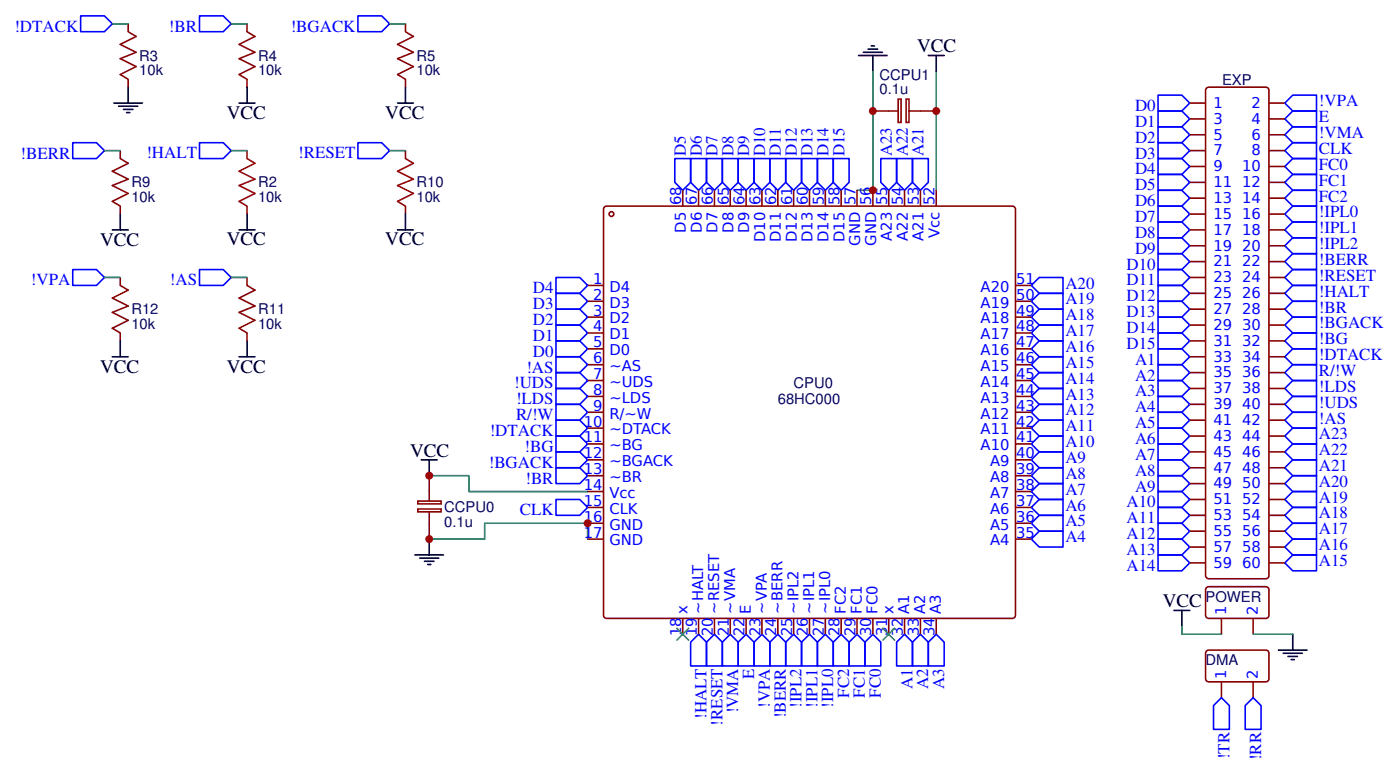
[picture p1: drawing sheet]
<svg xmlns="http://www.w3.org/2000/svg" width="234mm" height="129mm" viewBox="0 0 234 129" stroke-linecap="round" stroke-linejoin="round" font-family="sans-serif">
<g fill="none" stroke="#00f" stroke-width=".26">
<path d="M13.5 2.6h3.9l1.4 1.4-1.4 1.3h-3.9zM33.3 2.6h4l1.3 1.4-1.3 1.3h-4zM59.8 2.6h3.9l1.4 1.4-1.4 1.3h-3.9zM193.4 15.9h4l1.3 1.3-1.3 1.3h-4zM193.4 18.5h4l1.3 1.3-1.3 1.4h-4zM214.6 19.8l1.3-1.3h3.9v2.7h-3.9zM214.6 17.2l1.3-1.3h3.9v2.6h-3.9zM12.1 23.8h4l1.3 1.3-1.3 1.4h-4zM112.7 26.5h2.6v3.9l-1.3 1.3-1.3-1.3zM115.3 26.5h2.7v3.9l-1.3 1.3-1.4-1.3zM118 26.5h2.6v3.9l-1.3 1.3-1.3-1.3zM120.6 26.5h2.7v3.9l-1.4 1.3-1.3-1.3z"/>
<path d="M123.3 26.5h2.6v3.9l-1.3 1.3-1.3-1.3zM125.9 26.5h2.7v3.9l-1.4 1.3-1.3-1.3zM128.6 26.5h2.6v3.9l-1.3 1.3-1.3-1.3zM131.2 26.5h2.7v3.9l-1.4 1.3-1.3-1.3zM133.9 26.5h2.6v3.9l-1.3 1.3-1.3-1.3zM136.5 26.5h2.6v3.9l-1.3 1.3-1.3-1.3zM139.1 26.5h2.7v3.9l-1.3 1.3-1.4-1.3zM147.1 26.5h2.6v3.9l-1.3 1.3-1.3-1.3zM149.7 26.5h2.7v3.9l-1.3 1.3-1.4-1.3zM152.4 26.5h2.6v3.9l-1.3 1.3-1.3-1.3zM193.4 21.2h4l1.3 1.3-1.3 1.3h-4zM193.4 23.8h4l1.3 1.3-1.3 1.4h-4z"/>
<path d="M193.4 26.5h4l1.3 1.3-1.3 1.3h-4zM193.4 29.1h4l1.3 1.3-1.3 1.3h-4zM193.4 31.7h4l1.3 1.4-1.3 1.3h-4zM193.4 34.4h4l1.3 1.3-1.3 1.3h-4zM193.4 37h4l1.3 1.4-1.3 1.3h-4zM193.4 39.7h4l1.3 1.3-1.3 1.3h-4zM214.6 38.4l1.3-1.4h3.9v2.7h-3.9zM214.6 35.7l1.3-1.3h3.9v2.6h-3.9zM214.6 33.1l1.3-1.4h3.9v2.7h-3.9zM214.6 30.4l1.3-1.3h3.9v2.6h-3.9zM214.6 27.8l1.3-1.3h3.9v2.6h-3.9zM214.6 25.1l1.3-1.3h3.9v2.7h-3.9z"/>
<path d="M214.6 22.5l1.3-1.3h3.9v2.6h-3.9zM12.1 45h4l1.3 1.3-1.3 1.3h-4zM92.8 56.9h4l1.3 1.3-1.3 1.3h-4zM92.8 54.2h4l1.3 1.4-1.3 1.3h-4zM92.8 51.6h4l1.3 1.3-1.3 1.3h-4zM92.8 48.9h4l1.3 1.4-1.3 1.3h-4zM92.8 46.3h4l1.3 1.3-1.3 1.3h-4zM92.8 59.5h4l1.3 1.4-1.3 1.3h-4zM172.2 52.9l1.3-1.3h4v2.6h-4zM173.5 54.2h4v2.7h-4l-1.3-1.3zM173.5 56.9h4v2.6h-4l-1.3-1.3zM173.5 46.3h4v2.6h-4l-1.3-1.3z"/>
<path d="M173.5 48.9h4v2.7h-4l-1.3-1.3zM193.4 58.2h4l1.3 1.3-1.3 1.4h-4zM193.4 42.3h4l1.3 1.4-1.3 1.3h-4zM193.4 45h4l1.3 1.3-1.3 1.3h-4zM193.4 47.6h4l1.3 1.3-1.3 1.4h-4zM193.4 50.3h4l1.3 1.3-1.3 1.3h-4zM193.4 52.9h4l1.3 1.3-1.3 1.4h-4zM193.4 55.6h4l1.3 1.3-1.3 1.3h-4zM214.6 59.5l1.3-1.3h3.9v2.7h-3.9zM214.6 56.9l1.3-1.3h3.9v2.6h-3.9zM214.6 54.2l1.3-1.3h3.9v2.7h-3.9zM214.6 51.6l1.3-1.3h3.9v2.6h-3.9z"/>
<path d="M214.6 48.9l1.3-1.3h3.9v2.7h-3.9zM214.6 46.3l1.3-1.3h3.9v2.6h-3.9zM214.6 43.7l1.3-1.4h3.9v2.7h-3.9zM214.6 41l1.3-1.3h3.9v2.6h-3.9zM92.8 62.2h4l1.3 1.3-1.3 1.3h-4zM92.8 64.8h4l1.3 1.3-1.3 1.4h-4zM92.8 67.5h4l1.3 1.3-1.3 1.3h-4zM92.8 70.1h4l1.3 1.3-1.3 1.4h-4zM92.8 72.8h4l1.3 1.3-1.3 1.3h-4zM92.8 75.4h4l1.3 1.3-1.3 1.4h-4zM92.8 78.1h4l1.3 1.3-1.3 1.3h-4zM172.2 76.7l1.3-1.3h4v2.7h-4z"/>
<path d="M172.2 79.4l1.3-1.3h4v2.6h-4zM172.2 60.9l1.3-1.4h4v2.7h-4zM172.2 68.8l1.3-1.3h4v2.6h-4zM173.5 70.1h4v2.7h-4l-1.3-1.4zM173.5 72.8h4v2.6h-4l-1.3-1.3zM173.5 62.2h4v2.6h-4l-1.3-1.3zM173.5 64.8h4v2.7h-4l-1.3-1.4zM193.4 66.1h4l1.3 1.4-1.3 1.3h-4zM193.4 63.5h4l1.3 1.3-1.3 1.3h-4zM193.4 60.9h4l1.3 1.3-1.3 1.3h-4zM193.4 74.1h4l1.3 1.3-1.3 1.3h-4zM193.4 71.4h4l1.3 1.4-1.3 1.3h-4z"/>
<path d="M193.4 68.8h4l1.3 1.3-1.3 1.3h-4zM193.4 76.7h4l1.3 1.4-1.3 1.3h-4zM193.4 79.4h4l1.3 1.3-1.3 1.3h-4zM214.6 78.1l1.3-1.4h3.9v2.7h-3.9zM214.6 72.8l1.3-1.4h3.9v2.7h-3.9zM214.6 75.4l1.3-1.3h3.9v2.6h-3.9zM214.6 70.1l1.3-1.3h3.9v2.6h-3.9zM214.6 62.2l1.3-1.3h3.9v2.6h-3.9zM214.6 67.5l1.3-1.4h3.9v2.7h-3.9zM214.6 64.8l1.3-1.3h3.9v2.6h-3.9zM92.8 83.3h4l1.3 1.4-1.3 1.3h-4zM172.2 84.7l1.3-1.4h4v2.7h-4z"/>
<path d="M172.2 87.3l1.3-1.3h4v2.6h-4zM172.2 90l1.3-1.4h4v2.7h-4zM173.5 80.7h4v2.6h-4l-1.3-1.3zM193.4 87.3h4l1.3 1.3-1.3 1.4h-4zM193.4 92.6h4l1.3 1.3-1.3 1.3h-4zM193.4 84.7h4l1.3 1.3-1.3 1.3h-4zM193.4 82h4l1.3 1.3-1.3 1.4h-4zM193.4 90h4l1.3 1.3-1.3 1.3h-4zM214.6 86l1.3-1.3h3.9v2.6h-3.9zM214.6 88.6l1.3-1.3h3.9v2.7h-3.9zM214.6 91.3l1.3-1.3h3.9v2.6h-3.9zM214.6 93.9l1.3-1.3h3.9v2.6h-3.9z"/>
<path d="M214.6 80.7l1.3-1.3h3.9v2.6h-3.9zM214.6 83.3l1.3-1.3h3.9v2.7h-3.9zM116.7 105.8l1.3 1.4v3.9h-2.7v-3.9zM119.3 105.8l1.3 1.4v3.9h-2.6v-3.9zM121.9 105.8l1.4 1.4v3.9h-2.7v-3.9zM124.6 105.8l1.3 1.4v3.9h-2.6v-3.9zM127.2 105.8l1.4 1.4v3.9h-2.7v-3.9zM128.6 107.2l1.3-1.4 1.3 1.4v3.9h-2.6zM132.5 105.8l1.4 1.4v3.9h-2.7v-3.9zM135.2 105.8l1.3 1.4v3.9h-2.6v-3.9zM136.5 107.2l1.3-1.4 1.3 1.4v3.9h-2.6zM140.5 105.8l1.3 1.4v3.9h-2.7v-3.9z"/>
<path d="M143.1 105.8l1.3 1.4v3.9h-2.6v-3.9zM144.4 107.2l1.4-1.4 1.3 1.4v3.9h-2.7zM151.1 105.8l1.3 1.4v3.9h-2.7v-3.9zM152.4 107.2l1.3-1.4 1.3 1.4v3.9h-2.6zM156.3 105.8l1.4 1.4v3.9h-2.7v-3.9z"/>
</g>
<g fill="none" stroke="#000" stroke-width=".26">
<path d="M19 17.2h4.8M19.8 17.7h3.2M20.6 18.3h1.6M21.1 18.8h.6M21.4 14.6v2.6M39.9 17.2h2.7M41.2 14.6v2.6M66.4 17.2h2.6M67.7 14.6v2.6M143.4 9.3h4.7M144.2 8.7h3.1M145 8.2h1.6"/>
<path d="M145.5 7.7h.5M145.8 9.3v2.6M155 9.3h2.7M156.3 9.3v2.6M18.8 38.4h2.6M20.1 35.7v2.7M18.8 59.5h2.6M20.1 56.9v2.6M70.4 76.7h2.6M71.7 76.7v2.7M69.3 92.6h4.8M70.1 93.1h3.2"/>
<path d="M70.9 93.7h1.6M71.4 94.2h.5M71.7 90v2.6M196 101.9h2.7M197.4 101.9v2.6M213.5 108.5h4.8M214.3 109h3.2M215.1 109.5h1.6M215.6 110.1h.5M215.9 105.8v2.7"/>
</g>
<g fill="none" stroke="#800" stroke-width=".26">
<path d="M21.4 4v1.3l1.3 .8-2.6 1.3 2.6 1.3-2.6 1.1 2.6 1.3-2.6 1.3 1.3 .8v1.4M41.2 4v1.3l1.4 .8-2.7 1.3 2.7 1.3-2.7 1.1 2.7 1.3-2.7 1.3 1.3 .8v1.4M67.7 4v1.3l1.3 .8-2.6 1.3 2.6 1.3-2.6 1.1 2.6 1.3-2.6 1.3 1.3 .8v1.4M145.8 18.5h4.2M150 16.5h.5v3.9h-.5zM151.3 16.5h.5v3.9h-.5zM151.8 18.5h4.5M198.7 17.2h2.6M198.7 19.8h2.6M201.6 14.6h9.8l.4 .2 .1 .3v80.9l-.1 .3-.4 .3h-9.5l-.3-.1-.3-.5v-80.9zM211.9 17.2h2.7M211.9 19.8h2.7"/>
<path d="M20.1 25.1v1.4l1.3 .8-2.6 1.3 2.6 1.3-2.6 1.1 2.6 1.3-2.6 1.3 1.3 .8v1.3M101 34.5l68-.1 .5 .3 .1 68-.3 .4-68 .1-.4-.3-.1-68zM198.7 22.5h2.6M198.7 25.1h2.6M198.7 27.8h2.6M198.7 30.4h2.6M198.7 33.1h2.6M198.7 35.7h2.6M198.7 38.4h2.6M211.9 22.5h2.7M211.9 25.1h2.7M211.9 27.8h2.7"/>
<path d="M211.9 30.4h2.7M211.9 33.1h2.7M211.9 35.7h2.7M211.9 38.4h2.7M20.1 46.3v1.3l1.3 .8-2.6 1.3 2.6 1.4-2.6 1 2.6 1.3-2.6 1.4 1.3 .8v1.3M198.7 41h2.6M198.7 43.7h2.6M198.7 46.3h2.6M198.7 48.9h2.6M198.7 51.6h2.6M198.7 54.2h2.6M198.7 56.9h2.6"/>
<path d="M198.7 59.5h2.6M211.9 41h2.7M211.9 43.7h2.7M211.9 46.3h2.7M211.9 48.9h2.7M211.9 51.6h2.7M211.9 54.2h2.7M211.9 56.9h2.7M211.9 59.5h2.7M71.7 79.4v4.2M198.7 62.2h2.6M198.7 64.8h2.6"/>
<path d="M198.7 67.5h2.6M198.7 70.1h2.6M198.7 72.8h2.6M198.7 75.4h2.6M198.7 78.1h2.6M211.9 62.2h2.7M211.9 64.8h2.7M211.9 67.5h2.7M211.9 70.1h2.7M211.9 72.8h2.7M211.9 75.4h2.7M211.9 78.1h2.7"/>
<path d="M69.8 84.9h3.9v.5h-3.9zM69.8 83.6h3.9v.5h-3.9zM71.7 85.5v4.5M198.7 80.7h2.6M198.7 83.3h2.6M198.7 86h2.6M198.7 88.6h2.6M198.7 91.3h2.6M198.7 93.9h2.6M201.6 98h10l.3 .4-.1 4.5-.4 .3-9.8-.1-.3-.4v-4.3zM211.9 80.7h2.7M211.9 83.3h2.7"/>
<path d="M211.9 86h2.7M211.9 88.6h2.7M211.9 91.3h2.7M211.9 93.9h2.7M204 103.2v2.6M209.3 103.2v2.6"/>
</g>
<path d="M18.8 4h2.6M38.6 4h2.6M65.1 4h2.6M145.8 11.9v19.8h-2.7M156.3 11.9v19.8M17.4 25.1h2.7M17.4 46.3h2.7M71.7 79.4h6.6v2.6h19.8M71.7 90h9.2v-2.7h17.2v2.7" fill="none" stroke="#080" stroke-width=".26"/>
<circle cx="102.1" cy="35.7" r=".4" fill="#fff" stroke="#800" stroke-width=".26"/>
<g fill="none" stroke="#800" stroke-width=".26">
<path d="M41.2 25.1v1.4M41.2 34.4v1.3M67.7 25.1v1.4M67.7 34.4v1.3M114 31.7v2.7M116.7 31.7v2.7M119.3 31.7v2.7M121.9 31.7v2.7M124.6 31.7v2.7M127.2 31.7v2.7M129.9 31.7v2.7M132.5 31.7v2.7"/>
<path d="M135.2 31.7v2.7M137.8 31.7v2.7M140.5 31.7v2.7M143.1 31.7v2.7M145.8 31.7v2.7M148.4 31.7v2.7M151.1 31.7v2.7M153.7 31.7v2.7M156.3 31.7v2.7M41.2 46.3v1.3l1.4 .8-2.7 1.3 2.7 1.4-2.7 1 2.7 1.3-2.7 1.4 1.3 .8v1.3M98.1 47.6h2.7M98.1 50.3h2.7"/>
<path d="M98.1 52.9h2.7M98.1 55.6h2.7M98.1 58.2h2.7M169.6 47.6h2.6M169.6 50.3h2.6M169.6 52.9h2.6M169.6 55.6h2.6M169.6 58.2h2.6M98.1 60.9h2.7M98.1 63.5h2.7M98.1 66.1h2.7M98.1 68.8h2.7"/>
<path d="M98.1 71.4h2.7M98.1 74.1h2.7M98.1 76.7h2.7M98.1 79.4h2.7M169.6 60.9h2.6M169.6 63.5h2.6M169.6 66.1h2.6M169.6 68.8h2.6M169.6 71.4h2.6M169.6 74.1h2.6M169.6 76.7h2.6M169.6 79.4h2.6"/>
<path d="M98.1 82h2.7M98.1 84.7h2.7M98.1 87.3h2.7M98.1 90h2.7M169.6 82h2.6M169.6 84.7h2.6M169.6 87.3h2.6M169.6 90h2.6M114 103.2v2.6M116.7 103.2v2.6M119.3 103.2v2.6M121.9 103.2v2.6"/>
<path d="M124.6 103.2v2.6M127.2 103.2v2.6M129.9 103.2v2.6M132.5 103.2v2.6M135.2 103.2v2.6M137.8 103.2v2.6M140.5 103.2v2.6M143.1 103.2v2.6M145.8 103.2v2.6M148.4 103.2v2.6M151.1 103.2v2.6M153.7 103.2v2.6"/>
<path d="M156.3 103.2v2.6M201.6 108.6h10l.3 .4-.1 4.5-.4 .3-9.8-.1-.3-.5v-4.2zM204 113.8v2.6M209.3 113.8v2.6"/>
</g>
<g fill="#000" stroke="#3c3" stroke-width=".26">
<path d="M113 104.8l2.1 2.1zM115.1 104.8l-2.1 2.1z"/>
<path d="M147.3 104.8l2.2 2.1zM147.3 106.9l2.2-2.1z"/>
</g>
<path d="M33.3 23.8h4l1.3 1.3-1.3 1.4h-4zM59.8 23.8h3.9l1.4 1.3-1.4 1.4h-3.9zM33.3 45h4l1.3 1.3-1.3 1.3h-4zM204 116.4l1.3 1.3v4h-2.7v-4zM209.3 116.4l1.3 1.3v4h-2.7v-4z" fill="none" stroke="#00f" stroke-width=".26"/>
<path d="M41.2 26.5l1.4 .8-2.7 1.3 2.7 1.3-2.7 1.1 2.7 1.3-2.7 1.3 1.3 .8M67.7 26.5l1.3 .8-2.6 1.3 2.6 1.3-2.6 1.1 2.6 1.3-2.6 1.3 1.3 .8" fill="none" stroke="#a00000" stroke-width=".26"/>
<path d="M39.9 38.4h2.7M41.2 35.7v2.7M66.4 38.4h2.6M67.7 35.7v2.7M39.9 59.5h2.7M41.2 56.9v2.6" fill="none" stroke="#000" stroke-width=".26"/>
<path d="M38.6 25.1h2.6M65.1 25.1h2.6M38.6 46.3h2.6M197.4 104.5v1.3h6.6M209.3 105.8h6.6" fill="none" stroke="#080" stroke-width=".26"/>
<g fill="#c00">
<circle cx="145.8" cy="18.5" r=".66"/>
<circle cx="98.1" cy="87.3" r=".66"/>
<circle cx="156.3" cy="18.5" r=".66"/>
<circle cx="71.7" cy="90" r=".66"/>
<circle cx="71.7" cy="79.4" r=".66"/>
<circle cx="145.8" cy="31.8" r=".66"/>
</g>
<g font-size="3.2">
<text x="153.2" y="8.7">VCC</text>
<text x="37.9" y="19.9">VCC</text>
<text x="64.3" y="19.9">VCC</text>
<text x="16.7" y="41">VCC</text>
<text x="37.9" y="41">VCC</text>
<text x="64.3" y="41">VCC</text>
<text x="16.7" y="62.2">VCC</text>
<text x="37.9" y="62.2">VCC</text>
<text x="68.5" y="76.2">VCC</text>
<text x="194.2" y="101.3">VCC</text>
</g>
<g font-size="2.8" fill="#00f">
<text x="2.4" y="5.3">!DTACK</text>
<text x="28.2" y="5.3">!BR</text>
<text x="48.5" y="5.3">!BGACK</text>
<text x="220.2" y="17.8">!VPA</text>
<text x="189.5" y="18.5">D0</text>
<text x="189.5" y="21.2">D1</text>
<text x="189.5" y="23.8">D2</text>
<text x="220.2" y="23.1">!VMA</text>
<text x="220.2" y="20.4">E</text>
<text x="3.4" y="26.5">!BERR</text>
<text x="24.4" y="26.4">!HALT</text>
<text x="49.8" y="26.4">!RESET</text>
<text x="114.5" y="26.1" transform="rotate(-90 114.5 26.1)">D5</text>
<text x="117.2" y="26.1" transform="rotate(-90 117.2 26.1)">D6</text>
<text x="119.8" y="26.1" transform="rotate(-90 119.8 26.1)">D7</text>
<text x="122.5" y="26.1" transform="rotate(-90 122.5 26.1)">D8</text>
<text x="125.1" y="26.1" transform="rotate(-90 125.1 26.1)">D9</text>
<text x="127.8" y="26.1" transform="rotate(-90 127.8 26.1)">D10</text>
<text x="130.4" y="26.1" transform="rotate(-90 130.4 26.1)">D11</text>
<text x="133.1" y="26.1" transform="rotate(-90 133.1 26.1)">D12</text>
<text x="135.7" y="26.1" transform="rotate(-90 135.7 26.1)">D13</text>
<text x="138.4" y="26.1" transform="rotate(-90 138.4 26.1)">D14</text>
<text x="141" y="26.1" transform="rotate(-90 141 26.1)">D15</text>
<text x="148.9" y="26.1" transform="rotate(-90 148.9 26.1)">A23</text>
<text x="151.6" y="26.1" transform="rotate(-90 151.6 26.1)">A22</text>
<text x="154.2" y="26.1" transform="rotate(-90 154.2 26.1)">A21</text>
<text x="189.5" y="26.5">D3</text>
<text x="189.5" y="29.1">D4</text>
<text x="220.2" y="28.3">FC0</text>
<text x="220.2" y="25.7">CLK</text>
<text x="189.5" y="31.7">D5</text>
<text x="189.5" y="34.4">D6</text>
<text x="220.2" y="33.6">FC2</text>
<text x="220.2" y="31">FC1</text>
<text x="189.5" y="37">D7</text>
<text x="189.5" y="39.7">D8</text>
<text x="220.2" y="41.6">!IPL2</text>
<text x="220.2" y="38.9">!IPL1</text>
<text x="220.2" y="36.3">!IPL0</text>
<text x="5.2" y="47.6">!VPA</text>
<text x="28.4" y="47.6">!AS</text>
<text x="188.1" y="45">D10</text>
<text x="188.1" y="47.6">D11</text>
<text x="189.5" y="42.3">D9</text>
<text x="220.2" y="46.9">!RESET</text>
<text x="220.2" y="44.2">!BERR</text>
<text x="89" y="51.6">D3</text>
<text x="89" y="48.9">D4</text>
<text x="177.9" y="53.4">A18</text>
<text x="177.9" y="48.2">A20</text>
<text x="177.9" y="50.8">A19</text>
<text x="188.1" y="50.3">D12</text>
<text x="188.1" y="52.9">D13</text>
<text x="220.2" y="52.2">!BR</text>
<text x="220.2" y="49.5">!HALT</text>
<text x="89" y="59.5">D0</text>
<text x="89" y="56.9">D1</text>
<text x="89" y="54.2">D2</text>
<text x="177.9" y="56.1">A17</text>
<text x="177.9" y="58.7">A16</text>
<text x="188.1" y="55.6">D14</text>
<text x="188.1" y="58.2">D15</text>
<text x="220.2" y="57.5">!BG</text>
<text x="220.2" y="54.8">!BGACK</text>
<text x="85.9" y="64.8">!UDS</text>
<text x="87.9" y="62.2">!AS</text>
<text x="177.9" y="61.4">A15</text>
<text x="177.9" y="64">A14</text>
<text x="189.5" y="63.5">A2</text>
<text x="189.5" y="60.9">A1</text>
<text x="220.2" y="62.7">R/!W</text>
<text x="220.2" y="65.4">!LDS</text>
<text x="220.2" y="60.1">!DTACK</text>
<text x="86.2" y="67.5">!LDS</text>
<text x="86.2" y="70.1">R/!W</text>
<text x="177.9" y="72">A11</text>
<text x="177.9" y="66.7">A13</text>
<text x="177.9" y="69.3">A12</text>
<text x="189.5" y="68.8">A4</text>
<text x="189.5" y="66.1">A3</text>
<text x="189.5" y="71.4">A5</text>
<text x="220.2" y="70.7">!AS</text>
<text x="220.2" y="68">!UDS</text>
<text x="81.8" y="72.8">!DTACK</text>
<text x="87.6" y="75.4">!BG</text>
<text x="177.9" y="74.6">A10</text>
<text x="177.9" y="77.3">A9</text>
<text x="189.5" y="76.7">A7</text>
<text x="189.5" y="74.1">A6</text>
<text x="220.2" y="73.3">A23</text>
<text x="220.2" y="75.9">A22</text>
<text x="81.6" y="78.1">!BGACK</text>
<text x="87.7" y="80.7">!BR</text>
<text x="177.9" y="79.9">A8</text>
<text x="177.9" y="82.5">A7</text>
<text x="189.5" y="79.4">A8</text>
<text x="189.5" y="82">A9</text>
<text x="220.2" y="81.2">A20</text>
<text x="220.2" y="83.9">A19</text>
<text x="220.2" y="78.6">A21</text>
<text x="86.8" y="86">CLK</text>
<text x="177.9" y="85.2">A6</text>
<text x="177.9" y="87.8">A5</text>
<text x="188.1" y="90">A12</text>
<text x="188.1" y="87.3">A11</text>
<text x="188.1" y="84.7">A10</text>
<text x="220.2" y="86.5">A18</text>
<text x="220.2" y="89.2">A17</text>
<text x="177.9" y="90.5">A4</text>
<text x="188.1" y="95.2">A14</text>
<text x="188.1" y="92.6">A13</text>
<text x="220.2" y="91.8">A16</text>
<text x="220.2" y="94.5">A15</text>
<text x="125.9" y="113.2" transform="rotate(-90 125.9 113.2)">E</text>
<text x="118" y="120" transform="rotate(-90 118 120)">!HALT</text>
<text x="123.3" y="119.1" transform="rotate(-90 123.3 119.1)">!VMA</text>
<text x="128.6" y="118.1" transform="rotate(-90 128.6 118.1)">!VPA</text>
<text x="131.2" y="119.8" transform="rotate(-90 131.2 119.8)">!BERR</text>
<text x="133.9" y="118.1" transform="rotate(-90 133.9 118.1)">!IPL2</text>
<text x="136.5" y="118.1" transform="rotate(-90 136.5 118.1)">!IPL1</text>
<text x="139.1" y="118.1" transform="rotate(-90 139.1 118.1)">!IPL0</text>
<text x="141.8" y="116.4" transform="rotate(-90 141.8 116.4)">FC2</text>
<text x="144.4" y="116.4" transform="rotate(-90 144.4 116.4)">FC1</text>
<text x="147.1" y="116.4" transform="rotate(-90 147.1 116.4)">FC0</text>
<text x="152.4" y="115" transform="rotate(-90 152.4 115)">A1</text>
<text x="155" y="115" transform="rotate(-90 155 115)">A2</text>
<text x="157.7" y="115" transform="rotate(-90 157.7 115)">A3</text>
<text x="120.6" y="121.1" transform="rotate(-90 120.6 121.1)">!RESET</text>
<text x="205.3" y="126.7" transform="rotate(-90 205.3 126.7)">!TR</text>
<text x="210.6" y="126.8" transform="rotate(-90 210.6 126.8)">!RR</text>
</g>
<g font-size="2.5" fill="#000080">
<text x="23.3" y="10.1">R3</text>
<text x="43.1" y="10.1">R4</text>
<text x="69.6" y="10.1">R5</text>
<text x="23.3" y="12.5">10k</text>
<text x="43.1" y="12.5">10k</text>
<text x="69.6" y="12.5">10k</text>
<text x="146.9" y="15.7">0.1u</text>
<text x="146.9" y="13.4">CCPU1</text>
<text x="204.1" y="14.2">EXP</text>
<text x="21.9" y="33.6">10k</text>
<text x="21.9" y="31.3">R9</text>
<text x="43.1" y="33.7">10k</text>
<text x="43.1" y="31.3">R2</text>
<text x="69.6" y="33.7">10k</text>
<text x="69.6" y="31.3">R10</text>
<text x="21.9" y="52.5">R12</text>
<text x="43.1" y="52.5">R11</text>
<text x="21.9" y="54.8">10k</text>
<text x="43.1" y="54.8">10k</text>
<text x="132.5" y="64.7">CPU0</text>
<text x="129.9" y="67.4">68HC000</text>
<text x="74.2" y="87.9">0.1u</text>
<text x="74.2" y="85.5">CCPU0</text>
<text x="201.3" y="100.4">POWER</text>
<text x="201.3" y="111">DMA</text>
</g>
<g font-size="2.5" fill="#00f">
<text x="202.6" y="18">1</text>
<text x="209" y="18">2</text>
<text x="202.6" y="20.6">3</text>
<text x="202.6" y="23.3">5</text>
<text x="209" y="20.6">4</text>
<text x="209" y="23.3">6</text>
<text x="202.6" y="25.9">7</text>
<text x="202.6" y="28.6">9</text>
<text x="207.4" y="28.6">10</text>
<text x="209" y="25.9">8</text>
<text x="113.7" y="34.3" transform="rotate(-90 113.7 34.3)">68</text>
<text x="116.4" y="34.3" transform="rotate(-90 116.4 34.3)">67</text>
<text x="119" y="34.3" transform="rotate(-90 119 34.3)">66</text>
<text x="121.7" y="34.3" transform="rotate(-90 121.7 34.3)">65</text>
<text x="124.3" y="34.3" transform="rotate(-90 124.3 34.3)">64</text>
<text x="127" y="34.3" transform="rotate(-90 127 34.3)">63</text>
<text x="129.6" y="34.3" transform="rotate(-90 129.6 34.3)">62</text>
<text x="132.3" y="34.3" transform="rotate(-90 132.3 34.3)">61</text>
<text x="134.9" y="34.3" transform="rotate(-90 134.9 34.3)">60</text>
<text x="137.6" y="34.3" transform="rotate(-90 137.6 34.3)">59</text>
<text x="140.2" y="34.3" transform="rotate(-90 140.2 34.3)">58</text>
<text x="142.8" y="34.3" transform="rotate(-90 142.8 34.3)">57</text>
<text x="145.5" y="34.3" transform="rotate(-90 145.5 34.3)">56</text>
<text x="148.1" y="34.3" transform="rotate(-90 148.1 34.3)">55</text>
<text x="150.8" y="34.3" transform="rotate(-90 150.8 34.3)">54</text>
<text x="153.4" y="34.3" transform="rotate(-90 153.4 34.3)">53</text>
<text x="156.1" y="34.3" transform="rotate(-90 156.1 34.3)">52</text>
<text x="202.6" y="31.2">11</text>
<text x="202.6" y="33.9">13</text>
<text x="207.4" y="31.2">12</text>
<text x="207.4" y="33.9">14</text>
<text x="114.5" y="38.8" transform="rotate(-90 114.5 38.8)">D5</text>
<text x="117.2" y="38.8" transform="rotate(-90 117.2 38.8)">D6</text>
<text x="119.8" y="38.8" transform="rotate(-90 119.8 38.8)">D7</text>
<text x="122.5" y="38.8" transform="rotate(-90 122.5 38.8)">D8</text>
<text x="125.1" y="38.8" transform="rotate(-90 125.1 38.8)">D9</text>
<text x="127.8" y="40.4" transform="rotate(-90 127.8 40.4)">D10</text>
<text x="130.4" y="40.4" transform="rotate(-90 130.4 40.4)">D11</text>
<text x="133.1" y="40.4" transform="rotate(-90 133.1 40.4)">D12</text>
<text x="135.7" y="40.4" transform="rotate(-90 135.7 40.4)">D13</text>
<text x="138.4" y="40.4" transform="rotate(-90 138.4 40.4)">D14</text>
<text x="141" y="40.4" transform="rotate(-90 141 40.4)">D15</text>
<text x="143.6" y="41" transform="rotate(-90 143.6 41)">GND</text>
<text x="146.3" y="41" transform="rotate(-90 146.3 41)">GND</text>
<text x="148.9" y="40.2" transform="rotate(-90 148.9 40.2)">A23</text>
<text x="151.6" y="40.2" transform="rotate(-90 151.6 40.2)">A22</text>
<text x="154.2" y="40.2" transform="rotate(-90 154.2 40.2)">A21</text>
<text x="156.9" y="39.8" transform="rotate(-90 156.9 39.8)">Vcc</text>
<text x="202.6" y="36.5">15</text>
<text x="202.6" y="39.2">17</text>
<text x="202.6" y="41.8">19</text>
<text x="207.4" y="36.5">16</text>
<text x="207.4" y="39.2">18</text>
<text x="207.4" y="41.8">20</text>
<text x="99.1" y="47.4">1</text>
<text x="169.7" y="47.4">51</text>
<text x="202.6" y="44.4">21</text>
<text x="202.6" y="47.1">23</text>
<text x="207.4" y="44.4">22</text>
<text x="207.4" y="47.1">24</text>
<text x="99.1" y="50">2</text>
<text x="99.1" y="52.7">3</text>
<text x="101.8" y="48.7">D4</text>
<text x="101.8" y="51.3">D3</text>
<text x="101.8" y="54">D2</text>
<text x="163.8" y="54">A18</text>
<text x="163.8" y="51.3">A19</text>
<text x="163.8" y="48.7">A20</text>
<text x="169.7" y="52.7">49</text>
<text x="169.7" y="50">50</text>
<text x="202.6" y="49.7">25</text>
<text x="202.6" y="52.4">27</text>
<text x="207.4" y="49.7">26</text>
<text x="207.4" y="52.4">28</text>
<text x="99.1" y="55.3">4</text>
<text x="99.1" y="57.9">5</text>
<text x="101.8" y="56.6">D1</text>
<text x="101.8" y="59.3">D0</text>
<text x="163.8" y="59.3">A16</text>
<text x="163.8" y="56.6">A17</text>
<text x="169.7" y="57.9">47</text>
<text x="169.7" y="55.3">48</text>
<text x="202.6" y="55">29</text>
<text x="202.6" y="57.7">31</text>
<text x="207.4" y="55">30</text>
<text x="207.4" y="57.7">32</text>
<text x="99.1" y="60.6">6</text>
<text x="99.1" y="63.2">7</text>
<text x="99.1" y="65.9">8</text>
<text x="101.8" y="61.9">~AS</text>
<text x="101.8" y="64.6">~UDS</text>
<text x="163.8" y="64.6">A14</text>
<text x="163.8" y="61.9">A15</text>
<text x="169.7" y="65.9">44</text>
<text x="169.7" y="63.2">45</text>
<text x="169.7" y="60.6">46</text>
<text x="202.6" y="60.3">33</text>
<text x="202.6" y="63">35</text>
<text x="202.6" y="65.6">37</text>
<text x="207.4" y="60.3">34</text>
<text x="207.4" y="63">36</text>
<text x="207.4" y="65.6">38</text>
<text x="97.5" y="71.2">10</text>
<text x="99.1" y="68.5">9</text>
<text x="101.8" y="67.2">~LDS</text>
<text x="101.8" y="69.8">R/~W</text>
<text x="163.8" y="69.8">A12</text>
<text x="163.8" y="67.2">A13</text>
<text x="169.7" y="71.2">42</text>
<text x="169.7" y="68.5">43</text>
<text x="202.6" y="68.3">39</text>
<text x="202.6" y="70.9">41</text>
<text x="207.4" y="68.3">40</text>
<text x="207.4" y="70.9">42</text>
<text x="97.5" y="73.8">11</text>
<text x="97.5" y="76.5">12</text>
<text x="101.8" y="72.5">~DTACK</text>
<text x="101.8" y="75.1">~BG</text>
<text x="101.8" y="77.8">~BGACK</text>
<text x="163.8" y="75.1">A10</text>
<text x="163.8" y="72.5">A11</text>
<text x="165.3" y="77.8">A9</text>
<text x="169.7" y="76.5">40</text>
<text x="169.7" y="73.8">41</text>
<text x="202.6" y="73.6">43</text>
<text x="202.6" y="76.2">45</text>
<text x="207.4" y="73.6">44</text>
<text x="207.4" y="76.2">46</text>
<text x="97.5" y="79.1">13</text>
<text x="97.5" y="81.8">14</text>
<text x="101.8" y="80.4">~BR</text>
<text x="101.8" y="83.1">Vcc</text>
<text x="165.3" y="83.1">A7</text>
<text x="165.3" y="80.4">A8</text>
<text x="169.7" y="81.8">38</text>
<text x="169.7" y="79.1">39</text>
<text x="202.6" y="78.8">47</text>
<text x="202.6" y="81.5">49</text>
<text x="207.4" y="78.8">48</text>
<text x="207.4" y="81.5">50</text>
<text x="97.5" y="84.4">15</text>
<text x="97.5" y="87">16</text>
<text x="97.5" y="89.7">17</text>
<text x="101.8" y="85.7">CLK</text>
<text x="101.8" y="88.4">GND</text>
<text x="165.3" y="88.4">A5</text>
<text x="165.3" y="85.7">A6</text>
<text x="169.7" y="89.7">35</text>
<text x="169.7" y="87">36</text>
<text x="169.7" y="84.4">37</text>
<text x="202.6" y="84.1">51</text>
<text x="202.6" y="86.8">53</text>
<text x="202.6" y="89.4">55</text>
<text x="207.4" y="84.1">52</text>
<text x="207.4" y="86.8">54</text>
<text x="207.4" y="89.4">56</text>
<text x="101.8" y="91">GND</text>
<text x="165.3" y="91">A4</text>
<text x="202.6" y="92.1">57</text>
<text x="202.6" y="94.7">59</text>
<text x="207.4" y="92.1">58</text>
<text x="207.4" y="94.7">60</text>
<text x="113.7" y="106.2" transform="rotate(-90 113.7 106.2)">18</text>
<text x="114.8" y="102.4" transform="rotate(-90 114.8 102.4)">x</text>
<text x="116.4" y="106.2" transform="rotate(-90 116.4 106.2)">19</text>
<text x="117.4" y="102.4" transform="rotate(-90 117.4 102.4)">~HALT</text>
<text x="119" y="106.2" transform="rotate(-90 119 106.2)">20</text>
<text x="120.1" y="102.4" transform="rotate(-90 120.1 102.4)">~RESET</text>
<text x="121.7" y="106.2" transform="rotate(-90 121.7 106.2)">21</text>
<text x="122.7" y="102.4" transform="rotate(-90 122.7 102.4)">~VMA</text>
<text x="124.3" y="106.2" transform="rotate(-90 124.3 106.2)">22</text>
<text x="125.4" y="102.4" transform="rotate(-90 125.4 102.4)">E</text>
<text x="127" y="106.2" transform="rotate(-90 127 106.2)">23</text>
<text x="128" y="102.4" transform="rotate(-90 128 102.4)">~VPA</text>
<text x="129.6" y="106.2" transform="rotate(-90 129.6 106.2)">24</text>
<text x="130.7" y="102.4" transform="rotate(-90 130.7 102.4)">~BERR</text>
<text x="132.3" y="106.2" transform="rotate(-90 132.3 106.2)">25</text>
<text x="133.3" y="102.4" transform="rotate(-90 133.3 102.4)">~IPL2</text>
<text x="134.9" y="106.2" transform="rotate(-90 134.9 106.2)">26</text>
<text x="136" y="102.4" transform="rotate(-90 136 102.4)">~IPL1</text>
<text x="137.6" y="106.2" transform="rotate(-90 137.6 106.2)">27</text>
<text x="138.6" y="102.4" transform="rotate(-90 138.6 102.4)">~IPL0</text>
<text x="140.2" y="106.2" transform="rotate(-90 140.2 106.2)">28</text>
<text x="141.3" y="102.4" transform="rotate(-90 141.3 102.4)">FC2</text>
<text x="142.8" y="106.2" transform="rotate(-90 142.8 106.2)">29</text>
<text x="143.9" y="102.4" transform="rotate(-90 143.9 102.4)">FC1</text>
<text x="145.5" y="106.2" transform="rotate(-90 145.5 106.2)">30</text>
<text x="146.6" y="102.4" transform="rotate(-90 146.6 102.4)">FC0</text>
<text x="148.1" y="106.2" transform="rotate(-90 148.1 106.2)">31</text>
<text x="149.2" y="102.4" transform="rotate(-90 149.2 102.4)">x</text>
<text x="150.8" y="106.2" transform="rotate(-90 150.8 106.2)">32</text>
<text x="151.8" y="102.4" transform="rotate(-90 151.8 102.4)">A1</text>
<text x="153.4" y="106.2" transform="rotate(-90 153.4 106.2)">33</text>
<text x="154.5" y="102.4" transform="rotate(-90 154.5 102.4)">A2</text>
<text x="156.1" y="106.2" transform="rotate(-90 156.1 106.2)">34</text>
<text x="157.1" y="102.4" transform="rotate(-90 157.1 102.4)">A3</text>
<text x="204.8" y="102.7" transform="rotate(-90 204.8 102.7)">1</text>
<text x="210.1" y="102.7" transform="rotate(-90 210.1 102.7)">2</text>
<text x="204.8" y="113.2" transform="rotate(-90 204.8 113.2)">1</text>
<text x="210.1" y="113.2" transform="rotate(-90 210.1 113.2)">2</text>
</g>
</svg>
